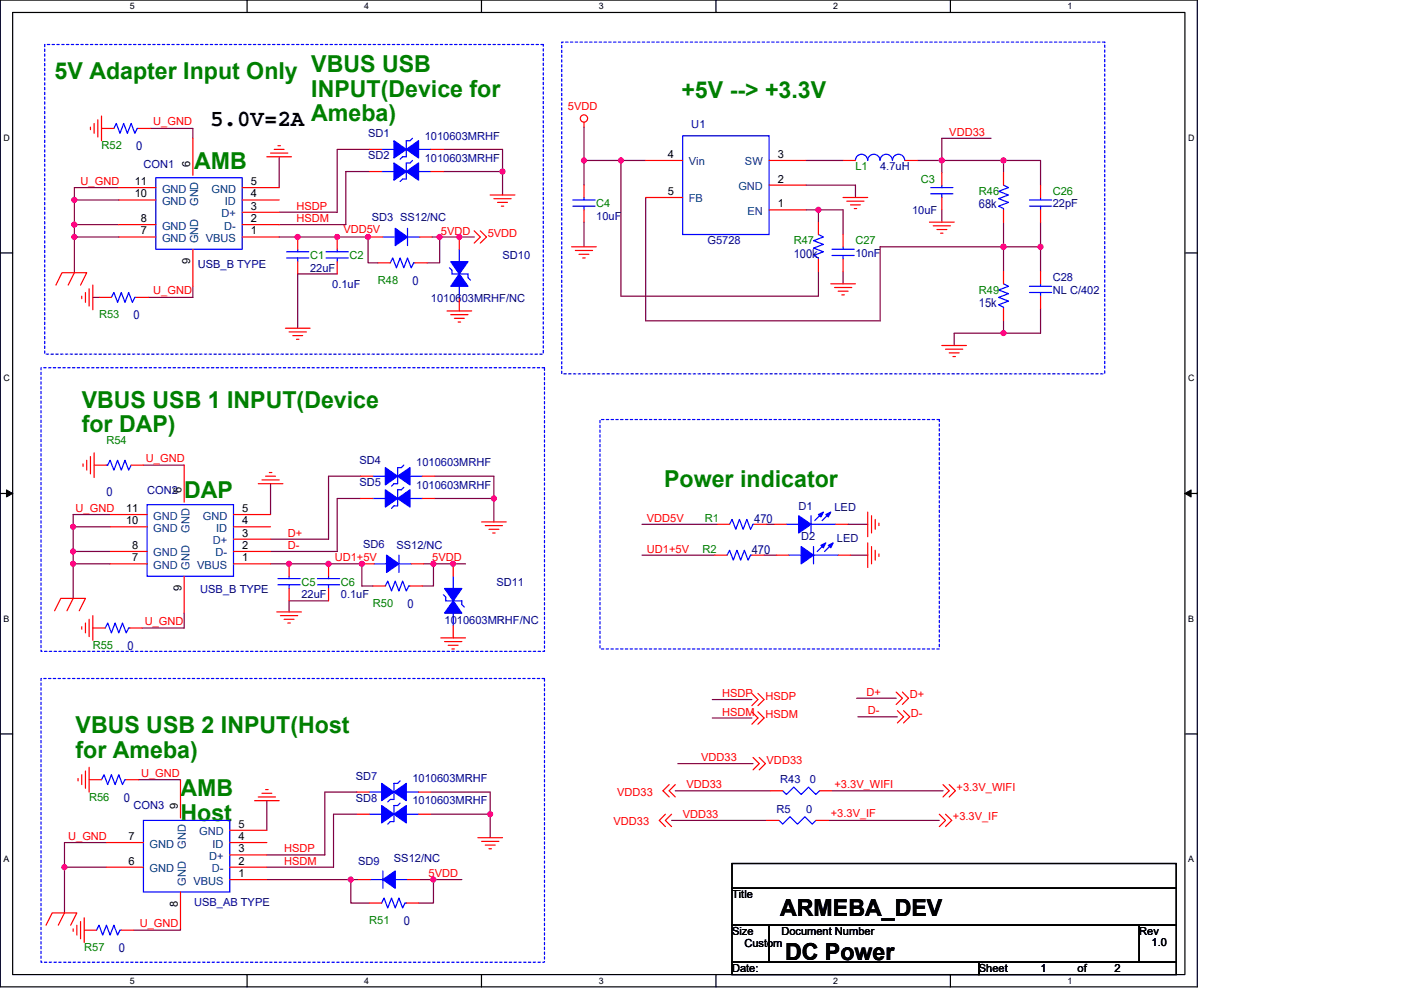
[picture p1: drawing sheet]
<svg xmlns="http://www.w3.org/2000/svg" width="297mm" height="210mm" viewBox="0 0 297 210" stroke-linecap="round" stroke-linejoin="round" font-family="sans-serif">
<path d="M.1 0h253.7v209.3h-253.7zM2.7 2.6h248.5v204.1h-248.5z" fill="none" stroke="#000" stroke-width=".25"/>
<g fill="#fff">
<path d="M27.5 .3h1.1v2.1h-1.1z"/>
<path d="M27.5 207h1.1v2.1h-1.1z"/>
</g>
<path d="M52.4 0v2.6M52.4 206.7v2.6" fill="none" stroke="#000" stroke-width=".25"/>
<g fill="#fff">
<path d="M77.2 .3h1.1v2.1h-1.1z"/>
<path d="M77.2 207h1.1v2.1h-1.1z"/>
</g>
<path d="M102.1 0v2.6M102.1 206.7v2.6" fill="none" stroke="#000" stroke-width=".25"/>
<g fill="#fff">
<path d="M126.9 .3h1.1v2.1h-1.1z"/>
<path d="M126.9 207h1.1v2.1h-1.1z"/>
</g>
<path d="M151.8 0v2.6M151.8 206.7v2.6" fill="none" stroke="#000" stroke-width=".25"/>
<g fill="#fff">
<path d="M176.7 .3h1v2.1h-1z"/>
<path d="M176.7 207h1v2.1h-1z"/>
</g>
<path d="M201.5 0v2.6M201.5 206.7v2.6" fill="none" stroke="#000" stroke-width=".25"/>
<g fill="#fff">
<path d="M226.4 .3h1v2.1h-1z"/>
<path d="M226.4 207h1v2.1h-1z"/>
<path d="M.7 28.2h1.4v2h-1.4z"/>
<path d="M251.9 28.2h1.3v2h-1.3z"/>
<path d="M.7 79.2h1.4v2.1h-1.4z"/>
<path d="M251.9 79.2h1.3v2.1h-1.3z"/>
</g>
<path d="M.1 53.7h2.6M251.2 53.7h2.6" fill="none" stroke="#000" stroke-width=".25"/>
<g fill="#fff">
<path d="M.7 130.2h1.3v2.1h-1.3z"/>
<path d="M251.9 130.2h1.2v2.1h-1.2z"/>
</g>
<path d="M.1 104.7h2.6M251.2 104.7h2.6" fill="none" stroke="#000" stroke-width=".25"/>
<path d="M1.4 103.9l1.3 .8-1.3 .7zM251.2 104.7l1.3-.8v1.5z" fill="#000" stroke="#000" stroke-width=".21"/>
<g fill="#fff">
<path d="M.7 181.2h1.3v2.1h-1.3z"/>
<path d="M251.9 181.2h1.2v2.1h-1.2z"/>
</g>
<path d="M.1 155.7h2.6M251.2 155.7h2.6M155.2 196.2h7.9v7.9h-7.9zM155.2 183.2h94.2v5.2h-94.2zM155.2 188.4h94.2v7.8h-94.2zM163.1 196.2h78.5v7.9h-78.5zM241.6 196.2h7.8v7.9h-7.8zM155.2 204.1h52.3v2.6h-52.3zM207.5 204.1h41.9v2.6h-41.9z" fill="none" stroke="#000" stroke-width=".25"/>
<path d="M9.5 9.4h105.7v65.7h-105.7zM119.1 8.9h115.1v70.4h-115.1zM8.7 78h106.7v60.2h-106.7zM127.2 89h72v48.6h-72zM8.7 143.9h106.7v60.2h-106.7z" fill="none" stroke="#00f" stroke-width=".25" stroke-dasharray=".5 .5"/>
<g fill="none" stroke="#800040" stroke-width=".25">
<path d="M25.2 39.8h-9.4v2.6M32 27.2h8.9v2.1M59.2 33.3v6.5M78.3 36.4h-5v11.2h-14.1M78.3 31.7h-6.8v13.3h-12.3M94 31.7h12.5v4.7M94 36.4h12.5M106.5 36.4v5M123.8 27v7M123.8 34v5.3M123.8 34h7.9M131.7 34v28.8h41.8v-5.2"/>
<path d="M131.7 34h5.2M170.9 39.3h10.5v2.6M170.9 34h7.8M194.5 34h5.2M199.7 34h13.1M199.7 34v2.7M210.1 29.3h-10.4v4.7M212.8 34h7.8v5.3M212.8 34v2.7M15.8 50.3v7.5M15.8 42.4v5.2M15.8 47.6v2.7"/>
<path d="M15.8 42.4h9.4M15.8 50.3h9.4M15.8 47.6h9.4M59.2 50.3h18.8M71.5 58.1h-8.4v11.5M78 50.3h.5M78 50.3v5.5h2.1M91.6 50.3h1.6M93.2 50.3v5.5h-2.6M93.2 50.3h7.3M123.8 47.1v5.2M136.9 41.9v26.2h49.7v-15.8h26.2"/>
<path d="M170.9 44.5h2.6M173.5 44.5h5.2v5.2M173.5 44.5v2.6M178.7 57.6v2.6M199.7 44.5v2.6M212.8 47.1v5.2M212.8 52.3h7.8M212.8 52.3v5.3M220.6 52.3v5.3M220.6 47.1v5.2M19.7 63.1h1.3M40.9 60.7v2.4h-9.4"/>
<path d="M212.8 70.7h-10.5v2.6M212.8 68.1v2.6M220.6 65.4v5.3h-7.8M30.4 98.7h8.6M15.5 117v2.6M15.5 119.6v7.3M15.5 119.6h7.8M15.5 117h7.8M15.5 111.7v5.3M23.3 109.1h-7.8v2.6h7.8M57.4 102.6v6.5M57.4 119.6h19.3v4.7h2.4"/>
<path d="M76.5 101h-6.8v13.4h-12.3M76.5 105.7h-5v11.3h-14.1M89.8 119.6h2.1v4.7h-2.3M91.9 119.6h6.8M92.2 101h12.5v4.7M92.2 105.7h12.5M104.7 105.7v5M136.1 117.8h15.5M136.1 111.2h16M162 117.8h2.6M162.5 111.2h1.6M179.8 111.2h4.2"/>
<path d="M180.3 117.8h3.7M39 130v3.2h-8.8M69.7 127.4h-8.4v2.4M151 152.3h8.4M151 148.4h8.4M181.6 148.1h8.4M181.9 152h8.4M22.6 178.7h-8.9v5.2M29.4 165.4h8.9v.2M56.6 169.8v6.3M75.7 168h-6.8v13.3h-12.3M75.7 172.7h-5v11.2h-14.1"/>
<path d="M91.4 168h12.5v4.7M91.4 172.7h12.5M103.9 172.7v5M142.4 174h20.1M143.2 167.7h20.1M143.7 162h16M175.6 174h23.6M176.4 167.7h23.5M13.7 183.9v9.7M13.7 183.9h8.9M38.3 197v.3h-10M56.6 186.6h17.8"/>
<path d="M75.9 186.6h-1.5v4.9h3.9M89 186.6h2.9v4.9h-3.2M91.9 186.6h6"/>
</g>
<g fill="#f0f" stroke="#f0f" stroke-width=".25">
<circle cx="61.3" cy="119.6" r=".52"/>
<circle cx="74.3" cy="186.6" r=".52"/>
<circle cx="104.7" cy="105.7" r=".52"/>
<circle cx="63.1" cy="50.2" r=".52"/>
<circle cx="71.5" cy="50.2" r=".51"/>
<circle cx="69.6" cy="119.6" r=".52"/>
<circle cx="76.7" cy="119.6" r=".52"/>
<circle cx="15.8" cy="50.2" r=".52"/>
<circle cx="13.7" cy="183.9" r=".52"/>
<circle cx="106.5" cy="36.4" r=".52"/>
<circle cx="91.9" cy="119.6" r=".52"/>
<circle cx="96.1" cy="119.6" r=".52"/>
<circle cx="78" cy="50.2" r=".51"/>
<circle cx="93.2" cy="50.2" r=".51"/>
<circle cx="97.4" cy="50.2" r=".51"/>
<circle cx="91.9" cy="186.6" r=".52"/>
<circle cx="212.8" cy="52.3" r=".52"/>
<circle cx="220.6" cy="52.3" r=".52"/>
<circle cx="173.5" cy="44.5" r=".52"/>
<circle cx="123.8" cy="34" r=".52"/>
<circle cx="212.7" cy="34" r=".52"/>
<circle cx="199.7" cy="34" r=".52"/>
<circle cx="131.6" cy="34" r=".52"/>
<circle cx="103.9" cy="172.7" r=".52"/>
<circle cx="212.8" cy="70.7" r=".52"/>
<circle cx="15.8" cy="47.6" r=".52"/>
<circle cx="15.5" cy="119.6" r=".52"/>
<circle cx="15.8" cy="42.4" r=".52"/>
<circle cx="15.5" cy="117" r=".51"/>
<circle cx="15.5" cy="111.7" r=".52"/>
</g>
<g fill="none" stroke="#f00" stroke-width=".25">
<path d="M19.2 27v.5M20 26.2v2.1M20.7 25.4v3.7M21.5 27.2h2.6M21.5 24.6v5.2M25.2 39.8h7.8M29.4 27.2h2.6M40.9 29.3v7.9M51.3 39.8h7.9M56.6 33.3h5.2M57.4 32.5h3.6M58.1 31.7h2.1"/>
<path d="M58.9 30.9h.6M78.3 36.4h2.6M78.3 31.7h2.6M91.4 36.4h2.6M91.4 31.7h2.6M123.8 25.9v1.1M123.8 39.3v2.6M136.9 34h7.8M163.1 39.3h7.8M163.1 34h7.8M178.7 34h2.7M191.8 34h2.7"/>
<path d="M199.7 36.7v2.6M212.8 36.7v2.6M220.6 39.3v2.6M15.8 57.8l-1.3 2.7M25.2 42.4h7.8M25.2 47.6h7.8M25.2 50.3h7.8M40.9 52.9v7.8M51.3 50.3h7.9M51.3 47.6h7.9M51.3 45h7.9M51.3 42.4h7.9"/>
<path d="M63.1 50.3v2.6M63.1 55.5v2.6M71.5 50.3v2.6M71.5 55.5v2.6M78.5 50.3h2.7M80.1 55.8h2.6M88 55.8h2.6M89 50.3h2.6M97.4 50.3v2.6M100.5 49l1.3 1.3-1.3 1.3M101.8 49l1.3 1.3-1.3 1.3M103.9 41.4h5.3"/>
<path d="M104.7 42.1h3.7M105.5 42.9h2.1M106.3 43.7h.5M121.2 52.3h5.2M122 53.1h3.6M122.8 53.9h2.1M123.5 54.7h.6M123.8 44.5v2.6M136.9 41.9h7.8M163.1 44.5h7.8M173.5 47.1v2.6M173.5 55v2.6"/>
<path d="M178.7 49.7v2.6M178.7 55v2.6M178.7 41.9h5.3M179.5 42.7h3.7M180.3 43.5h2.1M181.1 44.2h.5M197.1 47.1h5.2M197.9 47.9h3.6M198.6 48.7h2.1M199.4 49.5h.5M199.7 41.9v2.6M212.8 57.6v2.6"/>
<path d="M212.8 44.5v2.6M220.6 44.5v2.6M220.6 57.6v2.6M11.9 60.5l1.2-2.7h5.3l-1.3 2.7M17.3 62.8v.6M18.1 62v2.1M18.9 61.3v3.6M19.7 60.5v5.2M21 63.1h2.6M28.8 63.1h2.7M60.5 69.6h5.2M61.3 70.4h3.7"/>
<path d="M62.1 71.2h2.1M62.9 72h.5M94.8 66h5.2M95.6 66.7h3.6M96.3 67.5h2.1M97.1 68.3h.6M97.4 63.4v2.6M176.1 60.2h5.3M176.9 61h3.7M177.7 61.8h2.1M178.5 62.5h.5M199.7 73.3h5.2"/>
<path d="M200.5 74.1h3.6M201.2 74.8h2.1M202 75.6h.6M212.8 65.4v2.7M220.6 62.8v2.6M17.6 98.4v.5M18.4 97.6v2.1M19.2 96.8v3.7M20 98.7h2.6M20 96.1v5.2M27.8 98.7h2.6M39 98.7v7.8"/>
<path d="M23.3 109.1h7.9M23.3 111.7h7.9M23.3 117h7.9M23.3 119.6h7.9M49.5 119.6h7.9M49.5 117h7.9M49.5 114.4h7.9M49.5 111.7h7.9M49.5 109.1h7.9M54.8 102.6h5.2M55.5 101.8h3.7M56.3 101h2.1"/>
<path d="M57.1 100.2h.5M61.3 119.6v2.6M69.7 119.6v2.6M76.5 101h2.6M76.5 105.7h2.6M76.7 119.6h2.6M87.2 119.6h2.6M89.6 101h2.6M89.6 105.7h2.6M96.1 119.6v2.6M102.1 110.7h5.2M102.9 111.5h3.6"/>
<path d="M103.7 112.3h2.1M104.5 113.1h.5M151.6 117.8h2.6M152.1 111.2h2.6M159.4 117.8h2.6M159.9 111.2h2.6M164.1 111.2h2.6M164.6 117.8h2.6M177.2 111.2h2.6M177.7 117.8h2.6M184 115.1v5.3M184 108.6v5.2"/>
<path d="M184.8 115.9v3.7M184.8 109.4v3.7M185.6 116.7v2.1M185.6 110.2v2.1M186.3 117.5v.5M186.3 111v.5M11.6 129.5l1.3-2.6h5.2l-1.3 2.6M15.5 126.9l-1.3 2.6M17.3 132.9v.6M18.1 132.1v2.1M18.9 131.4v3.6M19.7 133.2h2.6"/>
<path d="M19.7 130.6v5.2M27.5 133.2h2.7M39 122.2v7.8M58.7 129.8h5.2M59.5 130.6h3.6M60.2 131.4h2.1M61 132.1h.5M61.3 124.8v2.6M69.7 124.8v2.6M79.1 124.3h2.6M86.9 124.3h2.7M93.5 135.3h5.2"/>
<path d="M94.3 136.1h3.6M95 136.9h2.1M95.8 137.6h.5M96.1 132.7v2.6M159.4 151l1.3 1.3-1.3 1.3M159.4 147.1l1.3 1.3-1.3 1.3M160.7 151l1.3 1.3-1.3 1.3M160.7 147.1l1.3 1.3-1.3 1.3M190 146.8l1.3 1.3-1.3 1.3M190.3 150.7l1.3 1.3-1.3 1.3M191.3 146.8l1.3 1.3-1.3 1.3M191.6 150.7l1.3 1.3-1.3 1.3"/>
<path d="M16.5 165.1v.5M17.3 164.3v2.1M18.1 163.5v3.7M18.9 165.4h2.6M18.9 162.8v5.2M22.6 178.7h7.8M26.8 165.4h2.6M38.3 165.6v7.9M48.7 178.7h7.9M48.7 176.1h7.9M54 169.8h5.2M54.8 169h3.6"/>
<path d="M55.5 168.3h2.1M56.3 167.5h.6M75.7 168h2.6M75.7 172.7h2.6M88.7 168h2.7M88.7 172.7h2.7M101.3 177.7h5.2M102.1 178.5h3.7M102.9 179.2h2.1M141.1 172.7l-1.3 1.3 1.3 1.3M141.9 166.4l-1.3 1.3 1.3 1.3M142.4 172.7l-1.3 1.3 1.3 1.3"/>
<path d="M143.2 166.4l-1.3 1.3 1.3 1.3M159.7 160.7l1.3 1.3-1.3 1.3M161 160.7l1.3 1.3-1.3 1.3M162.5 174h2.7M163.3 167.7h2.6M173 174h2.6M173.8 167.7h2.6M199.2 172.7l1.3 1.3-1.3 1.3M199.9 166.4l1.3 1.3-1.3 1.3M200.5 172.7l1.3 1.3-1.3 1.3M201.2 166.4l1.4 1.3-1.4 1.3M9.8 196.2l1.3-2.6h5.2l-1.3 2.6"/>
<path d="M13.7 193.6l-1.3 2.6M15.5 197v.5M16.3 196.2v2.1M17.1 195.5v3.6M17.9 197.3h2.6M17.9 194.7v5.2M22.6 183.9h7.8M25.7 197.3h2.6M38.3 189.2v7.8M48.7 186.6h7.9M48.7 183.9h7.9M48.7 181.3h7.9"/>
<path d="M75.9 186.6h2.6M78.3 191.5h2.6M86.1 191.5h2.6M86.4 186.6h2.6M103.7 180h.5"/>
<circle cx="123.8" cy="25.1" r=".77"/>
</g>
<g fill="none" stroke="#00f" stroke-width=".25">
<path d="M24.1 27.2l.6-1 .7 2.1 .8-2.1 .8 2.1 .8-2.1 .8 2.1 .5-1.1h.3M33 37.7h18.3v15.2h-18.3zM80.9 36.4h2.6M80.9 31.7h2.6M87.5 34l-.6 .6h-.8v3.4h-.7l-.6 .5M87.5 29.3l-.6 .5h-.8v3.5h-.7l-.6 .5M88.7 36.4h2.7M88.7 31.7h2.7M144.7 28.8h18.4v20.9h-18.4zM181.4 34a1.3 1.3 0 0 1 1.3-1.3 1.3 1.3 0 0 1 1.3 1.3 1.3 1.3 0 0 1 1.3-1.3 1.3 1.3 0 0 1 1.3 1.3 1.31 1.31 0 0 1 1.3-1.3 1.31 1.31 0 0 1 1.3 1.3 1.3 1.3 0 0 1 1.3-1.3 1.3 1.3 0 0 1 1.3 1.3M197.3 39.8h4.7M199.7 39.3v.5"/>
<path d="M212.8 39.3l1 .5-2.1 .8 2.1 .8-2.1 .7 2.1 .8-2.1 .8 1.1 .5v.3M60.8 54.7h4.7M60.8 53.4h4.7M63.1 52.9v.5M63.1 54.7v.8M69.1 54.7h4.7M69.1 53.4h4.7M71.5 52.9v.5M71.5 54.7v.8M81.2 50.3h2.6M82.7 55.8l.6-1.1 .7 2.1 .8-2.1 .8 2.1 .8-2.1 .8 2.1 .5-1h.3M86.4 48.4v3.7"/>
<path d="M86.4 50.3h2.6M95.3 56.8l.5 .5v.8h3.4v.8l.6 .5M97.4 52.9v2.6M121.5 43.7h4.7M121.5 42.4h4.7M123.8 41.9v.5M123.8 43.7v.8M173.5 49.7l1.1 .6-2.1 .8 2.1 .7-2.1 .8 2.1 .8-2.1 .8 1 .5v.3M176.4 54.2h4.7M176.4 52.9h4.7M178.7 52.3v.6M178.7 54.2v.8"/>
<path d="M197.3 41.1h4.7M199.7 41.1v.8M218.3 43.7h4.7M218.3 42.4h4.7M220.6 41.9v.5M220.6 43.7v.8M23.6 63.1l.5-1.1 .8 2.1 .8-2.1 .8 2.1 .8-2.1 .8 2.1 .5-1h.2M97.4 60.7v2.7M212.8 60.2l1 .5-2.1 .8 2.1 .8-2.1 .8 2.1 .8-2.1 .7 1.1 .6v.2M218.3 62h4.7M218.3 60.7h4.7M220.6 60.2v.5"/>
<path d="M220.6 62v.8M22.6 98.7h.2l.5-1.1 .8 2.1 .8-2.1 .8 2.1 .8-2.1 .8 2.1 .5-1M85.6 98.7l-.5 .5h-.8v3.4h-.8l-.5 .5M31.2 107h18.3v15.2h-18.3zM79.1 101h2.6M79.1 105.7h2.6M79.3 119.6h2.7M84.6 117.8v3.6M84.6 119.6h2.6M85.6 103.4l-.5 .5h-.8v3.4h-.8l-.5 .5M86.9 101h2.7M86.9 105.7h2.7"/>
<path d="M154.2 117.8l.5-1.1 .8 2.1 .7-2.1 .8 2.1 .8-2.1 .8 2.1 .5-1h.3M154.7 111.2l.5-1 .8 2.1 .8-2.1 .8 2.1 .7-2.1 .8 2.1 .6-1.1h.2M166.7 111.2h2.6M167.2 117.8h2.7M172 109.4v3.7M172 111.2h5.2M172.5 115.9v3.7M172.5 117.8h5.2M174.3 108.9l-1.6 1.5M174.8 115.4l-1.5 1.6M175.9 108.9l-1.6 1.5M176.4 115.4l-1.6 1.6"/>
<path d="M22.3 133.2l.5-1.1 .8 2.1 .8-2.1 .8 2.1 .8-2.1 .8 2.1 .5-1h.2M58.9 124h4.7M58.9 122.7h4.7M61.3 122.2v.5M61.3 124v.8M67.3 124h4.7M67.3 122.7h4.7M69.7 122.2v.5M69.7 124v.8M81.7 124.3l.5-1 .8 2 .8-2 .8 2 .8-2 .7 2 .6-1h.2M94 126.1l.5 .6v.7h3.4v.8l.5 .6M96.1 130v2.7"/>
<path d="M96.1 122.2v2.6M21.5 165.4l.6-1.1 .7 2.1 .8-2.1 .8 2.1 .8-2.1 .8 2.1 .5-1h.3M30.4 174h18.3v15.2h-18.3zM78.3 168h2.6M78.3 172.7h2.6M84.8 165.6l-.5 .6h-.8v3.4h-.8l-.5 .5M84.8 170.3l-.5 .6h-.8v3.4h-.8l-.5 .5M86.1 168h2.6M86.1 172.7h2.6M165.2 174l.7 .8 1.6-1.6 1.6 1.6 1.5-1.6 1.6 1.6 .8-.8M165.9 167.7l.8 .8 1.6-1.6 1.6 1.6 1.5-1.6 1.6 1.6 .8-.8M20.5 197.3l.5-1.1 .8 2.1 .8-2.1 .7 2.1 .8-2.1 .8 2.1 .5-1h.3"/>
<path d="M78.5 186.6h2.7M80.9 191.5l.5-1 .8 2.1 .8-2.1 .8 2.1 .8-2.1 .8 2.1 .5-1.1h.2M81.2 184.7v3.7M83.8 186.6h2.6"/>
</g>
<g fill="#00f" stroke="#00f" stroke-width=".25">
<path d="M169.3 109.4l2.7 1.8-2.7 1.9z" fill-rule="evenodd"/>
<path d="M175.1 109.1l1-.5-.5 1z" fill-rule="evenodd"/>
<path d="M173.5 109.1l1.1-.5-.6 1z" fill-rule="evenodd"/>
<path d="M82 117.8l2.6 1.8-2.6 1.8z" fill-rule="evenodd"/>
<path d="M83.5 168l2.6-1.8v3.6z" fill-rule="evenodd"/>
<path d="M80.9 166.2l2.6 1.8-2.6 1.8z" fill-rule="evenodd"/>
<path d="M83.5 172.7l2.6-1.8v3.6z" fill-rule="evenodd"/>
<path d="M80.9 170.9l2.6 1.8-2.6 1.8z" fill-rule="evenodd"/>
<path d="M84.3 101l2.6-1.8v3.6z" fill-rule="evenodd"/>
<path d="M81.7 99.2l2.6 1.8-2.6 1.8z" fill-rule="evenodd"/>
<path d="M96.1 127.4l1.8 2.6h-3.6z" fill-rule="evenodd"/>
<path d="M94.3 124.8h3.6l-1.8 2.6z" fill-rule="evenodd"/>
<path d="M169.9 115.9l2.6 1.9-2.6 1.8z" fill-rule="evenodd"/>
<path d="M175.6 115.7l1.1-.6-.6 1.1z" fill-rule="evenodd"/>
<path d="M174 115.7l1.1-.6-.5 1.1z" fill-rule="evenodd"/>
<path d="M84.3 105.7l2.6-1.8v3.6z" fill-rule="evenodd"/>
<path d="M81.7 103.9l2.6 1.8-2.6 1.8z" fill-rule="evenodd"/>
<path d="M97.4 58.1l1.8 2.6h-3.6z" fill-rule="evenodd"/>
<path d="M95.6 55.5h3.6l-1.8 2.6z" fill-rule="evenodd"/>
<path d="M86.1 36.4l2.6-1.8v3.6z" fill-rule="evenodd"/>
<path d="M83.5 34.6l2.6 1.8-2.6 1.8z" fill-rule="evenodd"/>
<path d="M86.1 31.7l2.6-1.9v3.7z" fill-rule="evenodd"/>
<path d="M83.5 29.8l2.6 1.9-2.6 1.8z" fill-rule="evenodd"/>
<path d="M83.8 48.4l2.6 1.9-2.6 1.8z" fill-rule="evenodd"/>
<path d="M81.2 186.6l2.6-1.9v3.7z" fill-rule="evenodd"/>
</g>
<g font-size="5" fill="#008000">
<text x="11.6" y="16.7">5V Adapter Input Only</text>
<text x="66" y="15.3">VBUS USB</text>
<text x="66" y="20.5">INPUT(Device for</text>
<text x="144.5" y="20.8">+5V --&gt; +3.3V</text>
<text x="41.1" y="35.8">AMB</text>
<text x="17.3" y="86.5">VBUS USB 1 INPUT(Device</text>
<text x="17.3" y="91.6">for DAP)</text>
<text x="39" y="105.6">DAP</text>
<text x="140.8" y="103.3">Power indicator</text>
<text x="16" y="155.6">VBUS USB 2 INPUT(Host</text>
<text x="16" y="160.7">for Ameba)</text>
<text x="38.3" y="168.9">AMB</text>
<text x="38.3" y="174">Host</text>
</g>
<g font-size="5">
<text x="44.6" y="26.7">5.0V=2A Ameba)</text>
<text x="165.4" y="194.3">ARMEBA_DEV</text>
<text x="166.5" y="203.7">DC Power</text>
</g>
<g font-size="2.6" fill="#000080">
<text x="28.8" y="31.9">0</text>
<text x="207.5" y="44.2">68k</text>
<text x="168.3" y="54.7">100k</text>
<text x="87.5" y="60.4">0</text>
<text x="207.5" y="65.2">15k</text>
<text x="28.3" y="67.8">0</text>
<text x="22.6" y="105.2">0</text>
<text x="159.9" y="110.9">470</text>
<text x="159.4" y="117.5">470</text>
<text x="86.4" y="129">0</text>
<text x="27" y="137.9">0</text>
<text x="26.2" y="170.1">0</text>
<text x="85.6" y="196.2">0</text>
<text x="25.2" y="202">0</text>
</g>
<g font-size="2.3" fill="#f00">
<text x="120.4" y="23.3">5VDD</text>
<text x="32.5" y="26.6">U_GND</text>
<text x="201.3" y="28.8">VDD33</text>
<text x="17.1" y="39.2">U_GND</text>
<text x="62.9" y="47.1">HSDM</text>
<text x="62.9" y="44.5">HSDP</text>
<text x="72.8" y="49.5">VDD5V</text>
<text x="93.5" y="49.7">5VDD</text>
<text x="103.4" y="50.3">5VDD</text>
<text x="32.5" y="62.4">U_GND</text>
<text x="30.9" y="98">U_GND</text>
<text x="16" y="108.5">U_GND</text>
<text x="61" y="113.8">D+</text>
<text x="137.2" y="110.7">VDD5V</text>
<text x="61" y="116.4">D-</text>
<text x="71" y="119.1">UD1+5V</text>
<text x="91.6" y="119.1">5VDD</text>
<text x="137.2" y="117.2">UD1+5V</text>
<text x="30.7" y="132.6">U_GND</text>
<text x="153.1" y="147.8">HSDP</text>
<text x="162.3" y="148.4">HSDP</text>
<text x="183.7" y="147.6">D+</text>
<text x="192.9" y="148.1">D+</text>
<text x="153.1" y="151.8">HSDM</text>
<text x="162.3" y="152.3">HSDM</text>
<text x="184" y="151.5">D-</text>
<text x="193.1" y="152">D-</text>
<text x="148.7" y="161.4">VDD33</text>
<text x="162.5" y="162">VDD33</text>
<text x="29.9" y="164.7">U_GND</text>
<text x="145.5" y="167.2">VDD33</text>
<text x="176.9" y="167.1">+3.3V_WIFI</text>
<text x="202.8" y="167.7">+3.3V_WIFI</text>
<text x="130.9" y="168.8">VDD33</text>
<text x="144.8" y="173.5">VDD33</text>
<text x="176.1" y="173.4">+3.3V_IF</text>
<text x="14.5" y="178.1">U_GND</text>
<text x="130.1" y="175">VDD33</text>
<text x="202" y="174">+3.3V_IF</text>
<text x="60.2" y="180.8">HSDP</text>
<text x="60.2" y="183.4">HSDM</text>
<text x="90.9" y="186">5VDD</text>
<text x="29.6" y="196.7">U_GND</text>
</g>
<g font-size="2.3" fill="#000080">
<text x="78" y="29.1">SD1</text>
<text x="90.1" y="29.6">1010603MRHF</text>
<text x="146.6" y="27.2">U1</text>
<text x="30.4" y="35.6">CON1</text>
<text x="78" y="33.8">SD2</text>
<text x="90.1" y="34.3">1010603MRHF</text>
<text x="186.6" y="36.1">4.7uH</text>
<text x="78.8" y="46.9">SD3 SS12/NC</text>
<text x="126.4" y="46.6">10uF</text>
<text x="193.4" y="45.3">10uF</text>
<text x="223.2" y="44">22pF</text>
<text x="150" y="51.8">G5728</text>
<text x="41.9" y="56.8">USB_B TYPE</text>
<text x="65.7" y="57.6">22uF</text>
<text x="106.5" y="55">SD10</text>
<text x="181.4" y="54.4">10nF</text>
<text x="223.2" y="59.7">C28</text>
<text x="70.4" y="61">0.1uF</text>
<text x="91.4" y="64.1">1010603MRHF/NC</text>
<text x="223.2" y="62.3">NL C/402</text>
<text x="76.2" y="98.4">SD4</text>
<text x="88.2" y="98.9">1010603MRHF</text>
<text x="31.2" y="104.7">CON2</text>
<text x="76.2" y="103.1">SD5</text>
<text x="88.2" y="103.6">1010603MRHF</text>
<text x="169.3" y="108.1">D1</text>
<text x="176.9" y="108.4">LED</text>
<text x="77" y="116.2">SD6</text>
<text x="84" y="116.5">SS12/NC</text>
<text x="169.9" y="114.6">D2</text>
<text x="177.4" y="114.9">LED</text>
<text x="42.5" y="125.9">USB_B TYPE</text>
<text x="105.2" y="124.3">SD11</text>
<text x="63.9" y="126.9">22uF</text>
<text x="72.3" y="126.9">0.1uF</text>
<text x="94.3" y="132.4">1010603MRHF/NC</text>
<text x="75.4" y="165.4">SD7</text>
<text x="87.5" y="165.9">1010603MRHF</text>
<text x="165.4" y="166.2">R43</text>
<text x="171.7" y="166.2">0</text>
<text x="28.3" y="171.7">CON3</text>
<text x="75.4" y="170.1">SD8</text>
<text x="87.5" y="170.6">1010603MRHF</text>
<text x="164.6" y="172.4">R5</text>
<text x="170.9" y="172.4">0</text>
<text x="75.9" y="183.4">SD9</text>
<text x="83.5" y="182.9">SS12/NC</text>
<text x="41.1" y="192.1">USB_AB TYPE</text>
</g>
<g font-size="2.3" fill="#008000">
<text x="21.5" y="31.7">R52</text>
<text x="181.4" y="36.1">L1</text>
<text x="195.2" y="38.8">C3</text>
<text x="207.5" y="41.4">R46</text>
<text x="223.2" y="41.4">C26</text>
<text x="126.4" y="44">C4</text>
<text x="168.3" y="51.8">R47</text>
<text x="181.4" y="51.8">C27</text>
<text x="65.7" y="55">C1</text>
<text x="74.1" y="55">C2</text>
<text x="80.1" y="60.2">R48</text>
<text x="207.5" y="62.3">R49</text>
<text x="21" y="67.5">R53</text>
<text x="22.6" y="94.2">R54</text>
<text x="149.5" y="110.7">R1</text>
<text x="148.9" y="117.2">R2</text>
<text x="63.9" y="124.3">C5</text>
<text x="72.3" y="124.3">C6</text>
<text x="79.1" y="128.8">R50</text>
<text x="19.7" y="137.6">R55</text>
<text x="18.9" y="169.8">R56</text>
<text x="78.3" y="196">R51</text>
<text x="17.9" y="201.7">R57</text>
</g>
<g font-size="2.3">
<text x="40.3" y="35.3" transform="rotate(-90 40.3 35.3)">6</text>
<text x="141.6" y="33.5">4</text>
<text x="164.9" y="33.5">3</text>
<text x="28.6" y="39.2">11</text>
<text x="28.6" y="41.9">10</text>
<text x="53.2" y="39.2">5</text>
<text x="53.2" y="41.9">4</text>
<text x="141.6" y="41.3">5</text>
<text x="164.9" y="38.7">2</text>
<text x="29.9" y="47.1">8</text>
<text x="53.2" y="47.1">2</text>
<text x="53.2" y="44.5">3</text>
<text x="164.9" y="44">1</text>
<text x="29.9" y="49.7">7</text>
<text x="53.2" y="49.7">1</text>
<text x="40.3" y="56" transform="rotate(-90 40.3 56)">9</text>
<text x="38.5" y="104.7" transform="rotate(-90 38.5 104.7)">6</text>
<text x="26.7" y="108.6">11</text>
<text x="26.7" y="111.2">10</text>
<text x="51.3" y="108.6">5</text>
<text x="51.3" y="111.2">4</text>
<text x="51.3" y="113.8">3</text>
<text x="28" y="116.4">8</text>
<text x="28" y="119">7</text>
<text x="51.3" y="116.4">2</text>
<text x="51.3" y="119">1</text>
<text x="38.5" y="125.4" transform="rotate(-90 38.5 125.4)">9</text>
<text x="37.7" y="171.6" transform="rotate(-90 37.7 171.6)">9</text>
<text x="27.3" y="178.2">7</text>
<text x="50.6" y="175.6">5</text>
<text x="50.6" y="178.2">4</text>
<text x="27.3" y="183.4">6</text>
<text x="50.6" y="183.4">2</text>
<text x="50.6" y="180.8">3</text>
<text x="50.6" y="186">1</text>
<text x="155.2" y="190.5">Title</text>
<text x="37.7" y="192.3" transform="rotate(-90 37.7 192.3)">8</text>
<text x="155.2" y="198.3">Size</text>
<text x="157.8" y="201">Custom</text>
<text x="165.7" y="198.3">Document Number</text>
<text x="241.5" y="198.3">Rev</text>
<text x="244.2" y="200.7">1.0</text>
<text x="155.2" y="206.2">Date:</text>
<text x="207.5" y="206.2">Sheet</text>
<text x="220.6" y="206.2">1</text>
<text x="228.5" y="206.2">of</text>
<text x="236.3" y="206.2">2</text>
</g>
<g font-size="2.3" fill="#004080">
<text x="146" y="35.1">Vin</text>
<text x="157.9" y="35.1">SW</text>
<text x="34.4" y="40.9">GND</text>
<text x="44.8" y="40.9">GND</text>
<text x="156.5" y="40.3">GND</text>
<text x="34.4" y="43.5">GND</text>
<text x="42" y="43.7" transform="rotate(-90 42 43.7)">GND</text>
<text x="47" y="46.1">D+</text>
<text x="47.7" y="43.5">ID</text>
<text x="146" y="42.9">FB</text>
<text x="158.5" y="45.6">EN</text>
<text x="34.4" y="48.7">GND</text>
<text x="34.4" y="51.3">GND</text>
<text x="42" y="51.6" transform="rotate(-90 42 51.6)">GND</text>
<text x="43.6" y="51.3">VBUS</text>
<text x="47.6" y="48.7">D-</text>
<text x="32.5" y="110.2">GND</text>
<text x="32.5" y="112.8">GND</text>
<text x="40.1" y="113" transform="rotate(-90 40.1 113)">GND</text>
<text x="43" y="110.2">GND</text>
<text x="45.8" y="112.8">ID</text>
<text x="32.5" y="118">GND</text>
<text x="45.1" y="115.4">D+</text>
<text x="45.7" y="118">D-</text>
<text x="32.5" y="120.6">GND</text>
<text x="40.1" y="120.9" transform="rotate(-90 40.1 120.9)">GND</text>
<text x="41.8" y="120.6">VBUS</text>
<text x="31.7" y="179.8">GND</text>
<text x="42.2" y="177.2">GND</text>
<text x="45.1" y="179.8">ID</text>
<text x="31.7" y="185">GND</text>
<text x="39.4" y="180" transform="rotate(-90 39.4 180)">GND</text>
<text x="44.3" y="182.4">D+</text>
<text x="44.9" y="185">D-</text>
<text x="39.4" y="187.9" transform="rotate(-90 39.4 187.9)">GND</text>
<text x="41" y="187.6">VBUS</text>
</g>
<g font-size="1.9">
<text x="27.5" y="2">5</text>
<text x="77.2" y="2">4</text>
<text x="126.9" y="2">3</text>
<text x="176.7" y="2">2</text>
<text x="226.4" y="2">1</text>
<text x=".7" y="29.8">D</text>
<text x="251.9" y="29.8">D</text>
<text x=".7" y="80.8">C</text>
<text x="251.9" y="80.8">C</text>
<text x=".7" y="131.8">B</text>
<text x="251.9" y="131.8">B</text>
<text x=".7" y="182.9">A</text>
<text x="251.9" y="182.9">A</text>
<text x="27.5" y="208.7">5</text>
<text x="77.2" y="208.7">4</text>
<text x="126.9" y="208.7">3</text>
<text x="176.7" y="208.7">2</text>
<text x="226.4" y="208.7">1</text>
</g>
</svg>
